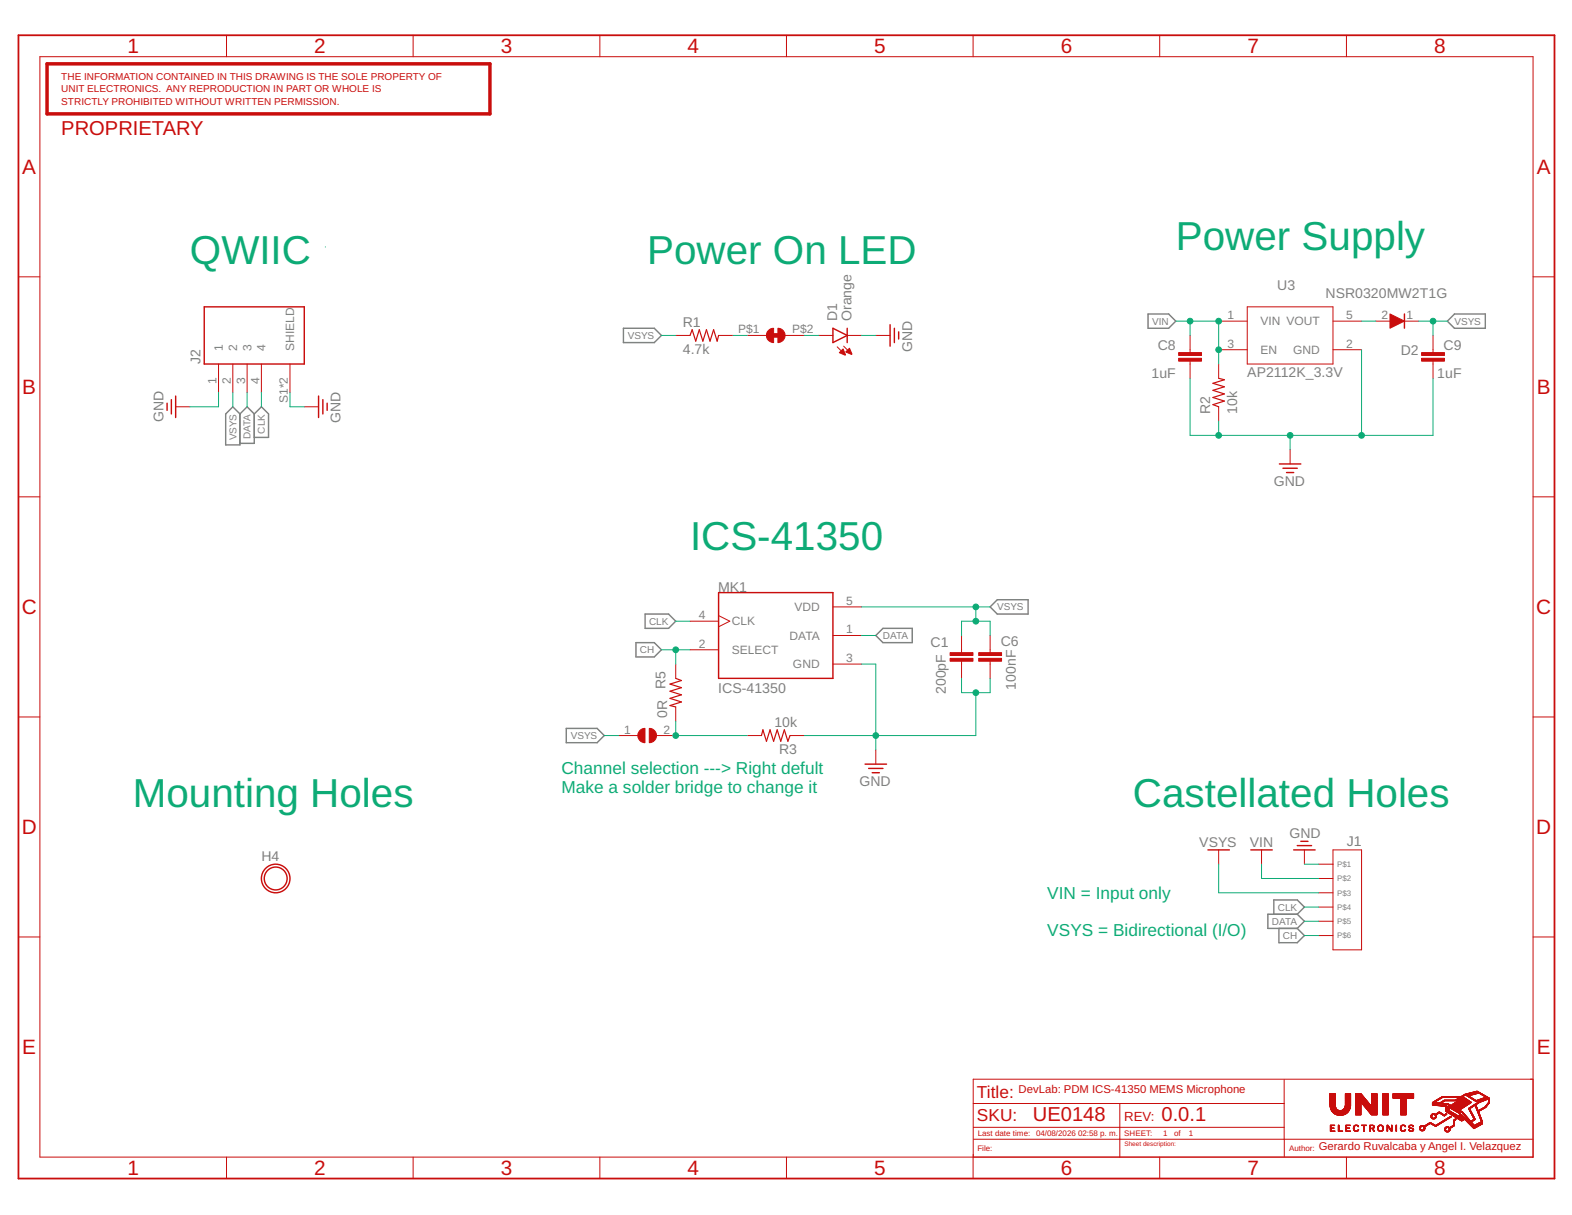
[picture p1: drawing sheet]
<svg xmlns="http://www.w3.org/2000/svg" width="279mm" height="216mm" viewBox="0 0 279 216" stroke-linecap="round" stroke-linejoin="round" font-family="sans-serif">
<g fill="none" stroke="#808080" stroke-width=".25">
<path d="M110.8 58.3h5.5l1.3 1.3-1.3 1.3h-5.5zM204 55.8h3.7l1.3 1.3-1.3 1.2h-3.7zM257.2 57.1l1.3-1.3h5.5v2.5h-5.5zM40.1 73.6l1.3-1.3 1.3 1.3v5.5h-2.6zM42.7 73.6l1.2-1.3 1.3 1.3M45.2 73.6v5.2h-2.5M45.2 73.6l1.3-1.3 1.2 1.3v4.1h-2.5M113 114.2h3.3l1.3 1.3-1.3 1.2h-3.3zM114.7 109.1h4.1l1.3 1.3-1.3 1.3h-4.1zM155.7 112.9l1.2-1.2h5.2v2.5h-5.2zM176 107.8l1.2-1.2h5.5v2.5h-5.5zM100.6 129.4h5.5l1.3 1.3-1.3 1.3h-5.5z"/>
<path d="M226.4 162.5v-2.6h4.2l1.2 1.3-1.2 1.3M227.3 165v2.5h3.3l1.2-1.3-1.2-1.2M230.6 162.5h-5.3v2.5h5.3M230.6 162.5l1.2 1.2-1.2 1.3"/>
</g>
<path d="M3.3 6.3h273v203.1h-273z" fill="none" stroke="#c90d0c" stroke-width=".32"/>
<g fill="none" stroke="#c90d0c" stroke-width=".18">
<path d="M7.1 10.1h265.4v195.5h-265.4zM40.3 6.3v3.8M73.4 6.3v3.8M106.6 6.3v3.8M139.8 6.3v3.8M173 6.3v3.8M206.1 6.3v3.8M239.3 6.3v3.8M3.3 49.2h3.8M120.1 59.6h2.5M127.7 59.6h2.6M132.8 59.6h3.4"/>
<path d="M139.5 59.6h3.5M145.5 59.6h2.5M150.6 59.6h2.5M155.7 59.6h2.5M211.5 59.6v3.1M216.6 57.1h5.1M221.7 54.5h15.2v10.2h-15.2zM236.9 57.1h5.1M244.5 57.1h2.6M249.6 57.1h2.6M254.7 59.6v3.1M272.5 49.2h3.8"/>
<path d="M31.2 72.3h2.6M38.8 64.7v5M41.4 64.7v5M43.9 64.7v5M46.5 64.7v5M51.5 64.7v5M54.1 72.3h2.5M148.8 61.6l1.4 1.4M149.9 61.5l1.4 1.4M211.5 64.2v3M216.6 64.7v2.5M216.6 72.3v2.5"/>
<path d="M216.6 62.1h5.1M229.3 79.9v2.5M236.9 62.1h5.1M254.7 64.2v3M3.3 88.3h3.8M272.5 88.3h3.8M120.1 118v2.5M122.6 110.4h5.1M122.6 115.5h5.1M127.7 109.4l2 1-2 1M148 107.8h5.1M148 112.9h5.1"/>
<path d="M148 118h5.1M170.9 112.9v3.1M170.9 117.5v3M176 112.9v3.1M176 117.5v3M3.3 127.4h3.8M109.9 130.7h3.5M116.7 130.7h3.4M120.1 125.6v2.6M132.8 130.7h2.5M140.4 130.7h2.6M155.7 133.2v2.6"/>
<path d="M272.5 127.4h3.8M216.6 151v2.6M224.2 151v2.6M231.8 151v2.6M234.4 153.6h2.5M234.4 156.1h2.5M234.4 158.6h2.5M236.9 151h5.1v17.8h-5.1zM3.3 166.5h3.8M234.4 161.2h2.5M234.4 163.7h2.5M234.4 166.2h2.5"/>
<path d="M272.5 166.5h3.8M173 196.1h55.2M199 196.1v9.5M228.2 191.9l.1 13.6M236.4 196.1h.9M236.4 196.3h.9M236.4 196.2h.9M236.4 196h.9M236.4 195.9h.9M236.4 195.8h.9M236.4 195.7h.9M236.4 195.6h.9"/>
<path d="M236.4 195.5h.9M236.4 195.4h.9M236.4 195.3h.9M236.4 195.2h.9M236.4 195.1h.9M236.4 195h.9M236.4 194.9h.9M236.4 194.8h.9M236.4 194.7h.9M236.4 194.6h.9M236.4 194.5h.9M236.4 194.4h.9"/>
<path d="M236.4 194.3h.9M236.4 196.4h.9M236.4 196.7h1M236.4 196.6h1M236.4 196.6h.9M236.4 196.5h.9M236.5 200h.7M236.5 199.9h.7M236.5 196.9h.9M236.5 196.8h.9M236.5 196.9h1M236.5 197h1"/>
<path d="M236.5 197.1h1.1M236.5 197h1.1M236.6 197.1l1.1 .1M236.6 197.2h1.1M236.6 197.2l1.2 .1M236.6 197.3h1.3M236.6 197.3h3.2M236.7 197.4h3M236.7 197.5h3M236.8 197.5h2.8M236.9 197.6h2.7M236.9 197.7h2.6"/>
<path d="M237 197.8h2.4M237.1 197.8h2.2M237.1 197.9h2.2M237.2 198h2M237.3 198h1.8M237.4 198h1.6M237.5 198.1h1.4M237.6 198.1h1.2M237.8 198.2h.8M237.9 200h.1M237.9 199.9h.1M238 198.2h.3"/>
<path d="M238 197.3h.1M238.4 197.3h.1M238.7 197.2h1.1M238.8 197.1h1.1M238.9 197h1M239 196.9h.9M239 196.9h1M239 196.8h1M239 196.7h1M239.1 196.6h.9M239.1 196.5h1M239.1 196.1h1"/>
<path d="M239.1 196.4h1M239.1 196.3h1M239.1 196.2h1M239.1 196h1M239.1 195.9h1M239.1 195.8h1M239.1 195.7h1M239.1 195.6h1M239.1 195.5h1M239.1 195.4h1M239.1 195.3h1M239.1 195.2h1"/>
<path d="M239.1 195.1h1M239.1 195h1M239.1 194.9h1M239.1 194.8h1M239.1 194.7h1M239.1 194.6h1M239.1 194.5h1M239.1 194.4h1M239.1 194.3h1M239.2 200h.8M239.2 199.9h.8M239.6 197.6h-2.8"/>
<path d="M239.8 197.4h-3.1M239.8 197.3h-1.3M239.8 197.2l-1.2 .1M239.9 197.1l-1.2 .1M239.9 197.1h-1.1M239.9 197h-1M240 196.7l-1 .1M240 196.7h-.9M240.1 196.6h-1M240.8 200h.5M240.9 196.1h1M240.9 198.1h1"/>
<path d="M240.9 198h1M240.9 197.9h1M240.9 197.8h1M240.9 197.7h1M240.9 197.6h1M240.9 197.5h1M240.9 197.4h1M240.9 197.3h1M240.9 197.2h1M240.9 197.1h1M240.9 197h1M240.9 196.9h1"/>
<path d="M240.9 196.8h1M240.9 196.7h1M240.9 196.6h1M240.9 196.5h1M240.9 196.4h1M240.9 196.3h1M240.9 196.2h1M240.9 196h1M240.9 195.9h1M240.9 195.9h2.3M240.9 195.8h2.2M240.9 195.7h2.2"/>
<path d="M240.9 195.7h2.1M240.9 195.6h2.1M240.9 195.6h2M240.9 195.5l2 .1M240.9 195.5h2M240.9 195.5h1.9M240.9 195.4h1.9M240.9 195.3h1.8M240.9 195.2l1.8 .1M240.9 195.2h1.7M240.9 195.1l1.7 .1M240.9 195.1h1.6"/>
<path d="M240.9 195h1.5M240.9 194.9h1.5M240.9 194.8h1.4M240.9 194.7l1.4 .1M240.9 194.7h1.3M240.9 194.6l1.3 .1M240.9 194.6h1.2M240.9 194.5h1.2M240.9 194.5h1.1M240.9 194.4l1.1 .1M240.9 194.4h1.1M240.9 194.4h1"/>
<path d="M240.9 194.3h1M241 199.9h.1M242 195.9h1.2M242 195.9l1.2 .1M242 200h.9M242 199.9h.9M242 196h1.2M242 196h1.3M242.1 196.1h1.2M242.1 196.1l1.3 .1M242.2 196.2h1.2M242.2 196.2h1.3"/>
<path d="M242.2 196.3h1.3M242.3 196.3h1.2M242.3 196.3l1.3 .1M242.3 196.4h1.3M242.4 196.4h1.2M242.4 196.5h1.3M242.5 196.6h2.2M242.6 196.7h2.1M242.7 196.8h2M242.7 196.9h2M242.8 196.9h1.9M242.8 197h1.9"/>
<path d="M242.9 197.1h1.8M243 197.1h1.7M243 197.2h1.7M243.1 197.3h1.6M243.1 195.8h-2.2M243.1 197.4h1.6M243.2 197.4h1.5M243.2 197.5h1.5M243.3 197.5h1.4M243.3 197.6h1.4M243.4 197.6h1.3M243.4 197.7h1.3"/>
<path d="M243.5 200h.7M243.5 199.9l.6 .1M243.5 197.8h1.2M243.6 197.9h1.1M243.6 198h1.1M243.7 198h1M243.7 198.1h1M243.8 198.1h.9M243.8 196.1h.9M243.8 196.5h.9M243.8 196.4h.9M243.8 196.3h.9"/>
<path d="M243.8 196.2h.9M243.8 196h.9M243.8 195.9h.9M243.8 195.8h.9M243.8 195.7h.9M243.8 195.6h.9M243.8 195.5h.9M243.8 195.4h.9M243.8 195.3h.9M243.8 195.2h.9M243.8 195.1h.9M243.8 195h.9"/>
<path d="M243.8 194.9h.9M243.8 194.8h.9M243.8 194.7h.9M243.8 194.6h.9M243.8 194.5h.9M243.8 194.4h.9M243.8 194.3h.9M244 199.9h.1M245.1 200h.5M245.3 199.9h.1M245.3 199.9h.2M245.5 199.9h.1"/>
<path d="M245.8 196.1h.9M245.8 198.1h.9M245.8 198h.9M245.8 197.9h.9M245.8 197.8h.9M245.8 197.7h.9M245.8 197.6h.9M245.8 197.5h.9M245.8 197.4h.9M245.8 197.3h.9M245.8 197.2h.9M245.8 197.1h.9"/>
<path d="M245.8 197h.9M245.8 196.9h.9M245.8 196.8h.9M245.8 196.7h.9M245.8 196.6h.9M245.8 196.5h.9M245.8 196.4h.9M245.8 196.3h.9M245.8 196.2h.9M245.8 196h.9M245.8 195.9h.9M245.8 195.8h.9"/>
<path d="M245.8 195.7h.9M245.8 195.6h.9M245.8 195.5h.9M245.8 195.4h.9M245.8 195.3h.9M245.8 195.2h.9M245.8 195.1h.9M245.8 195h.9M245.8 194.9h.9M245.8 194.8h.9M245.8 194.7h.9M245.8 194.6h.9"/>
<path d="M245.8 194.5h.9M245.8 194.4h.9M245.8 194.3h.9M246.5 200h.2M246.5 199.9h.2M247.3 200h.1M247.3 199.9h.1M247.6 195.1h3.6M247.6 195h3.6M247.6 194.9h3.6M247.6 194.8h3.6M247.6 194.7h3.6"/>
<path d="M247.6 194.6h3.6M247.6 194.5h3.6M247.6 194.4h3.6M247.6 194.3h3.6M248.1 200h.1M248.1 199.9h.1M249 196.1h.9M249 198.1h.9M249 198h.9M249 197.9h.9M249 197.8h.9M249 197.7h.9"/>
<path d="M249 197.6h.9M249 197.5h.9M249 197.4h.9M249 197.3h.9M249 197.2h.9M249 197.1h.9M249 197h.9M249 196.9h.9M249 196.8h.9M249 196.7h.9M249 196.6h.9M249 196.5h.9"/>
<path d="M249 196.4h.9M249 196.3h.9M249 196.2h.9M249 196h.9M249 195.9h.9M249 195.8h.9M249 195.7h.9M249 195.6h.9M249 195.5h.9M249 195.4h.9M249 195.3h.9M249 195.2h.9"/>
<path d="M249.2 200h.4M249.3 199.9h.1M249.3 199.9h.2M249.5 199.9h.1M250.6 200h.5M250.7 199.9h.2M253.6 200h-.3M253.7 199.9l-.3 .1M253.8 199.9h-.4M253.8 199.9h-.3M253.9 199.8h-.3M253.9 199.6h.7"/>
<path d="M254 199.6h.5M254 199.8h-.4M254 199.6h.4M254 199.7h-.3M254.1 199.5h.2M254.1 199.7h-.3M254.3 199.7h.4M254.3 198.5h.2M254.3 198.4h.2M254.3 198.3h.2M254.3 198.2h.2M254.4 198.2h.1"/>
<path d="M254.4 198.6h.2M254.4 198.5h.1M254.4 199.7h.3M254.4 198.1h.3M254.4 198.6l.3 .1M254.4 198.7h.8M254.5 199.8h.3M254.5 198.3h-.2M254.5 198.7h.6M254.6 198.2h-.2M254.6 198h.5M254.6 199.8h.3"/>
<path d="M254.6 198.8h.5M254.6 196.1h.1M254.6 198.1h-.2M254.6 196.3l1.4 .1M254.6 196.3h.9M254.6 196.3h.5M254.6 196.2h.2M254.6 196.2h.1M254.6 196h1.9M254.6 196h1.6M254.6 195.9l.9 .1M254.6 195.9h.5"/>
<path d="M254.6 197.9h.4M254.6 199.9h.4M254.7 199.9h.3M254.7 196.4h1.6M254.7 195.8h.3M254.7 198.8h.2M254.8 199.9l.3 .1M254.8 200h.7M255 198.1h.3M255 195.9h-.3M255 198.6h.2M255 195.6h.4"/>
<path d="M255.1 198.2h.1M255.1 196.4h1.6M255.1 196.1h1.9M255.1 198.5h.1M255.1 195.8h-.3M255.1 198.4h.2M255.1 198.3h.2M255.1 198.2l.2 .1M255.2 195.7h-.3M255.2 198.6l-.3 .1M255.2 196.4h.1M255.2 198.6h-.2"/>
<path d="M255.3 195.7h-.4M255.4 198l-1 .1M255.4 196.3h.1M255.4 199.8h.3M255.4 195.6h-.3M255.5 198h-1M255.5 196.5h1.6M255.5 196.1h.1M255.5 198h-.3M255.5 197.8h.6M255.5 195.5l-.3 .1M255.5 199.9l-.3 .1"/>
<path d="M255.5 196.1l1.9 .1M255.6 197.7h.5M255.6 195.5h-.4M255.6 199.9h-.3M255.6 197.9h-.3M255.6 197.7h.4M255.7 197.8l-.3 .1M255.7 195.5h-.4M255.7 199.9h-.3M255.7 197.7h.2M255.7 197.8h-.3M255.7 195.4h-.3"/>
<path d="M255.8 197.6h.1M255.8 195.4h-.3M255.8 199.8h-.3M255.9 195.3h-.4M255.9 197.8h.3M255.9 199.7h-.3M255.9 196.5h1.2M255.9 195.3h-.3M256 197.8l.3 .1M256 199.7h-.4M256 197.9h.4M256.1 195.2l-.4 .1"/>
<path d="M256.1 199.6h-.4M256.1 195.2h-.3M256.1 198h.3M256.1 195.8h.4M256.1 199.6h-.3M256.2 196.5v.1M256.2 198h.3M256.2 196.2h1.3M256.2 195.1l-.4 .1M256.2 199.5l-.3 .1M256.3 198l.3 .1M256.3 195.9l-.4 .1"/>
<path d="M256.3 195.1h-.4M256.3 199.5h-.4M256.3 198.1h.3M256.3 196.6h.8M256.3 195.9h-.3M256.3 195.1h-.3M256.3 199.5h-.3M256.4 198.1h.6M256.4 195.9h-.3M256.4 199.4h-.3M256.5 198.2h.4M256.5 199.4h-.3"/>
<path d="M256.5 196.4h.1M256.6 195.8h-.4M256.6 199.3h-.4M256.6 198.2h.2M256.6 196.2h1M256.6 195.7h-.3M256.6 199.3h-.3M256.7 198.3h.1M256.7 195.7h-.3M256.7 199.2l-.3 .1M256.8 196.2h.1M256.8 198.1h.2"/>
<path d="M256.8 195.6h-.3M256.8 199.2h-.3M256.9 199.1l-.4 .1M256.9 196.6h.2M256.9 198h.3M256.9 199.1h-.3M257 197.9h.1M257 199.1h-.3M257 197.5h.3M257 197.4l.3 .1M257 197.4h.2M257 197.4h.1"/>
<path d="M257 197.3h.1M257 197.2h.1M257 197.1h.1M257 197h.1M257 196.9h.1M257 196.8h.1M257 196.7h.1M257.1 197.9h.1M257.1 197.5l.3 .1M257.1 199h-.4M257.1 198l-.3 .1M257.1 197.6h.4"/>
<path d="M257.1 199h-.3M257.2 198h-.3M257.2 197.6h.3M257.2 196.3h.4M257.2 198.9h-.3M257.3 197.7h.3M257.3 198.9h-.4M257.3 197.7h.4M257.3 196.3h.4M257.3 198.8l-.3 .1M257.4 197.4h.3M257.4 197.4h.2"/>
<path d="M257.4 197.3h.1M257.4 197.2h.1M257.4 197.1h.1M257.4 197h.1M257.4 196.9h.1M257.4 196.8h.1M257.4 196.8h.5M257.4 196.7l.4 .1M257.4 196.7h.3M257.4 196.6h.2M257.4 196.5l.1 .1M257.4 197.8h.3"/>
<path d="M257.4 197.4l.4 .1M257.4 196.3l.4 .1M257.5 198.8h-.4M257.5 197.8h.3M257.5 196.4h.4M257.5 198.7l-.3 .1M257.5 197.5h.4M257.6 197.8l.3 .1M257.6 196.4h.3M257.6 197.5l.4 .1M257.6 198.7h-.3M257.6 198.5h.3"/>
<path d="M257.6 197.9h.4M257.6 196.8h.4M257.7 196.5h.3M257.7 198.6l-.4 .1M257.7 198.5h.2M257.7 196.9h.3M257.7 197.6h.3M257.7 198h.3M257.7 198.6h-.3M257.7 196.9h.4M257.7 196.5h.4M257.8 197.6l.3 .1"/>
<path d="M257.8 198.4h.1M257.8 198h.3M257.8 196.6h.4M257.8 198.6h-.3M257.8 197.7h.4M257.8 197h.4M257.9 198.5h-.4M257.9 198l.3 .1M257.9 197.7h.3M257.9 197h.4M257.9 196.6h.4M257.9 198.1h.4"/>
<path d="M258 197.8h.3M258 196.7h.4M258 198.1h.3M258 197.1h.3M258 197.8h.4M258 196.3l.4 .1M258 195h-1.9M258.1 198.2h.3M258.1 197.1h.3M258.1 196.7h.3M258.1 196.3h.3M258.1 197.8l.4 .1"/>
<path d="M258.1 198.2h.4M258.1 196.7l.4 .1M258.1 196.4h.4M258.2 197.1l.3 .1M258.2 196.2h.6M258.2 197.9h.4M258.2 196.4h.4M258.2 198.2l.4 .1M258.2 197.2h.4M258.2 196.8h.4M258.2 196.2h.5M258.3 200h.2"/>
<path d="M258.3 198h.3M258.3 197.2l.4 .1M258.3 196.5h.4M258.3 196.2h.4M258.3 198.3h.3M258.3 196.8h.4M258.3 199.9h.2M258.3 199.8h.2M258.3 199.7h.2M258.3 199.6h.2M258.3 199.5h.2M258.3 199.4h.2"/>
<path d="M258.3 199.3h.2M258.3 199.2h.2M258.3 199.1h.2M258.4 198h.3M258.4 196.3h-.4M258.4 198.3l.3 .1M258.4 196.9h.3M258.4 196.5h.3M258.4 197.3h.3M258.4 196.9h.4M258.5 198l.3 .1M258.5 197.3h.3"/>
<path d="M258.5 196.6h.3M258.5 198.4h.3M258.5 198.9h.3M258.5 198.1h.3M258.5 197.4h.4M258.5 196.3h.4M258.5 198.4l.4 .1M258.6 197h.3M258.6 196h.5M258.6 198.9h.2M258.6 196.6h.3M258.6 199.1h-.3"/>
<path d="M258.6 198.1h.3M258.6 197.4h.3M258.6 197h.4M258.6 196.3h.4M258.6 198.5h.3M258.6 198.9h.1M258.7 196.7h.3M258.7 195.9h.3M258.7 198.2h.3M258.7 197.4l.4 .1M258.7 196.3l.3 .1M258.7 199h-.3"/>
<path d="M258.7 198.8h.1M258.7 198.5h.3M258.7 196.1h-.3M258.7 197.1h.4M258.7 198.2h.4M258.7 196.7h.4M258.7 199h-.2M258.7 198.6h.4M258.8 196.4h.3M258.8 197.5h.3M258.8 197.1h.3M258.8 196h-.3"/>
<path d="M258.8 196.7l.4 .1M258.8 195.6h-2.3M258.8 198.6h.3M258.8 198.2l.3 .1M258.8 196.4h.4M258.8 197.5l.4 .1M258.9 197.1l.3 .1M258.9 196.8h.3M258.9 196h.3M258.9 195.8h.6M258.9 195.5l-2.3 .1M258.9 198.6h.3"/>
<path d="M258.9 196.5h.3M258.9 198.3h.3M258.9 197.6h.4M258.9 195.7h.5M258.9 195.5h-2.2M258.9 198.7h.4M259 196.1h.3M259 197.2h.3M259 198.3l.3 .1M259 196.8h.3M259 197.6l.3 .1M259 196.5h.3"/>
<path d="M259 195.7h.3M259 197.2l.4 .1M259 196.1l.4 .1M259 195.5h-2.3M259 198.7l.3 .1M259.1 197.7h.3M259.1 196.9h.3M259.1 196.6h.3M259.1 195.9h-.4M259.1 198.4h.4M259.1 195.4h-.3M259.1 198.8h.3"/>
<path d="M259.1 195.8h-.3M259.1 197.3h.3M259.1 196.9h.4M259.1 196.2h.3M259.1 197.7h.4M259.1 195.6h.6M259.2 196.6h.3M259.2 197.3h.3M259.2 196.2h.3M259.2 198.8h.3M259.2 197h.7M259.2 198.5h.3"/>
<path d="M259.2 197.8h.3M259.2 195.8h.3M259.2 195.3h-.3M259.2 197.4h.4M259.2 196.7h.4M259.2 195.5l.5 .1M259.2 198.9h.4M259.3 197h.5M259.3 196.3h.3M259.3 198.5h.2M259.3 197.8h.2M259.3 195.9h.3"/>
<path d="M259.3 195.3h-.3M259.3 197.4h.4M259.3 196.7h.4M259.3 196.3h.4M259.3 198.9h.4M259.3 198.6h.2M259.4 195.9h.3M259.4 197.8h.1M259.4 198.2h.1M259.4 198.1h.1M259.4 198h.1M259.4 197.9h.1"/>
<path d="M259.4 197.4l.4 .1M259.4 197.1h.3M259.4 196.7h.3M259.4 196.3l.3 .1M259.4 195.6h-.3M259.4 195.2l-.4 .1M259.4 199h.8M259.4 198.3h.1M259.4 195.9l.4 .1M259.4 198.6h.1M259.5 197.1h.2M259.5 196.8h.6"/>
<path d="M259.5 195.6h.3M259.5 195.2h-.4M259.5 199h.7M259.5 196.4h.3M259.5 196h.3M259.5 195.4h.6M259.5 198.6h.1M259.5 197.5h.3M259.5 195.7h.4M259.5 198.6v.1M259.5 196.4h.4M259.5 195.1l-.3 .1"/>
<path d="M259.5 199.1h.6M259.6 197.1h.1M259.6 196h.3M259.6 195.3h.4M259.6 197.5l.3 .1M259.6 196.5h.3M259.6 195.5h-.3M259.6 195.1h-.3M259.6 199.1h.4M259.6 196.1h.3M259.6 196.9h.4M259.6 195.7h.4"/>
<path d="M259.6 195.3h.3M259.7 197.6h.3M259.7 195.1h-.4M259.7 199.1h.2M259.7 196.5h.3M259.7 196.1l.4 .1M259.7 195.8h.3M259.7 195.5h-.3M259.7 198.2h.2M259.7 198.1h.1M259.7 198.9h.2M259.7 198.8h.2"/>
<path d="M259.7 198.7h.2M259.7 198.6h.2M259.7 198.5h.2M259.7 198.4l.4 .1M259.7 198.4h.4M259.7 198.3l.4 .1M259.7 198.3h.3M259.7 198.2l.2 .1M259.7 198v.1M259.8 197.6l.2 .1M259.8 196.6h.7M259.8 195.4h-.4"/>
<path d="M259.8 195h-.4M259.8 199.2h.1M259.8 195.8h.3M259.8 196.2h.3M259.8 197.7h.2M259.8 195h-3.7M259.8 195.9h.4M259.8 195.4h.3M259.8 195.2h.6M259.9 197.7h.2M259.9 196.6h.5M259.9 196.2h.3"/>
<path d="M259.9 195.5h.3M259.9 194.9h-3.7M259.9 197.8h.2M259.9 195.9h.4M259.9 196.7h.4M259.9 195.1h.4M259.9 197.8h.3M259.9 196.9h-.3M259.9 196.3h.4M259.9 198.9h.7M259.9 198.5h.3M260 197.8l.2 .1"/>
<path d="M260 195.5h.3M260 194.9h-3.7M260 195.1h.3M260 198.5h.2M260 197.9h.2M260 196.3h.3M260 195.9l.3 .1M260 198.6h.3M260 195.5l.3 .1M260 195.2l-.3 .1M260 194.8l-2.2 .1M260 198.9h.5"/>
<path d="M260.1 195h.1M260.1 198h.2M260.1 196.3l.3 .1M260.1 196h.3M260.1 194.6h.3M260.1 198.6h.2M260.1 195.6h.3M260.1 195.2h-.3M260.1 194.8h-.3M260.1 198.6l.2 .1M260.1 198.9h.4M260.1 198l.2 .1"/>
<path d="M260.1 196.4h.7M260.1 196h.4M260.1 198.7h.3M260.2 198.1h.2M260.2 195.6h.3M260.2 195.2h.3M260.2 196.7l-.3 .1M260.2 196.4h.5M260.2 194.7l-.4 .1M260.2 198.8h.3M260.2 198.7l.2 .1M260.2 196.1h.3"/>
<path d="M260.2 195.2l.4 .1M260.2 195.7h.4M260.3 198.2h.2M260.3 196.7h-.3M260.3 196.5h.3M260.3 196.1l.3 .1M260.3 194.7h-.4M260.3 195.3h.3M260.3 198.2l.2 .1M260.3 195.7h.4M260.3 194.6l-.3 .1M260.3 198.3h.3"/>
<path d="M260.4 196.2h.3M260.4 195.3h.3M260.4 199h.2M260.4 198.3l.2 .1M260.4 195.8h.3M260.4 199h.3M260.5 196.2h.5M260.5 198.4h.2M260.5 195.8h.3M260.5 195.4h.3M260.5 199.1h.2M260.5 198.4l.2 .1"/>
<path d="M260.5 194.6h-.4M260.5 199.1h.3M260.5 198.5h.2M260.5 195.9h.4M260.6 196.5h-.3M260.6 199.1l.2 .1M260.6 198.5h.2M260.6 195.5h.3M260.6 198.6h.2M260.6 195.9h.4M260.6 199.2h.2M260.6 194.7h.6"/>
<path d="M260.6 199.2l.3 .1M260.6 198.6h.3M260.7 195.5h.3M260.7 194.5h-.5M260.7 198.6l.2 .1M260.7 195.9l.3 .1M260.7 199.3h.2M260.7 198.7h.2M260.7 195.5l.3 .1M260.7 194.7l.4 .1M260.8 199.3h.2M260.8 198.7l.2 .1"/>
<path d="M260.8 196h.6M260.8 195.6h.3M260.8 198.8h.2M260.8 194.5h-.5M260.8 199.4h.2M260.8 196.3l-.3 .1M260.8 196h.5M260.8 194.8h.4M260.8 198.8l.2 .1M260.9 195.6h.3M260.9 199.5h.2M260.9 198.9h.2"/>
<path d="M260.9 196.1h.3M260.9 196.3h-.3M260.9 194.8l.3 .1M260.9 195.7h.4M260.9 199.5h.3M260.9 199h.3M261 196.3h-.5M261 194.9h.3M261 199.5h.2M261 199.6h.2M261 199h.2M261 197h.3"/>
<path d="M261 194.4l-.7 .1M261 195.7h.3M261 199.1h.2M261 197.1h.2M261 199.6h.3M261 199.1h.3M261.1 197.1h.2M261.1 195.8h.3M261.1 197.1l.2 .1M261.1 196.2h-.3M261.1 199.7h.2M261.1 199.1l.2 .1"/>
<path d="M261.1 197.2h.2M261.1 195h.3M261.1 199.2h.2M261.2 197.2l.1 .1M261.2 196h.2M261.2 195.8h.3M261.2 194.4h-.7M261.2 199.7h.2M261.2 199.2h.5M261.2 197.3h.2M261.2 197.3h.1M261.2 196.1l-.4 .1"/>
<path d="M261.2 195h.3M261.2 199.8h.2M261.2 197.4h.2M261.2 195.9h.3M261.2 199.3h.5M261.2 197h-.2M261.2 195.1h.4M261.2 199.8h.3M261.2 199.3h.4M261.3 197.4l.2 .1M261.3 197.5h.2M261.3 199.9h.2"/>
<path d="M261.3 199.4h.2M261.3 199.9h.3M261.3 197.5l.2 .1M261.3 195.1h.3M261.3 194.6l-.7 .1M261.3 194.4h-.7M261.3 197.6h.2M261.3 199.5h.3M261.4 199.9l.2 .1M261.4 197.7h.2M261.4 197.6h.1M261.4 196.9h-.4"/>
<path d="M261.4 195.1l.3 .1M261.4 200h.2M261.4 199.5h.2M261.4 197.8h.2M261.4 196.9h-.3M261.4 199.5l.3 .1M261.5 197.8h.1M261.5 195.2h.3M261.5 197.8l.2 .1M261.5 194.6h-.7M261.5 199.6h.2M261.5 197.9h.2"/>
<path d="M261.5 196.8h-.3M261.5 195.9h-.3M261.5 195.2l.4 .1M261.5 198h.2M261.5 199.7h.3M261.6 198h.1M261.6 196.8h-.4M261.6 194.3h-.8M261.6 198.1h.2M261.6 199.7h.2M261.6 196.7l-.3 .1M261.6 195.3h.3"/>
<path d="M261.6 199.8h.3M261.6 198.2h.2M261.7 198.2h.1M261.7 194.6h-.8M261.7 196.7h-.3M261.7 196.5h.3M261.7 195.3h.3M261.7 199.8h.2M261.7 198.2l.2 .1M261.7 199.9h.2M261.7 198.3h.2M261.7 198.3l.2 .1"/>
<path d="M261.7 199.9h.3M261.7 195.4h.4M261.7 194.2l-.7 .1M261.8 196.7h-.4M261.8 198.4h.1M261.8 199.9l.2 .1M261.8 194.5h-.6M261.8 198.4l.2 .1M261.8 200h.6M261.8 195.4h.3M261.8 199.2h-.3M261.8 198.5h.2"/>
<path d="M261.8 196.6h-.3M261.9 198.6h.1M261.9 196.4h.4M261.9 195.5h.3M261.9 199.1l-.3 .1M261.9 198.6h.2M261.9 194.1h.9M261.9 198.9h.3M261.9 194.2h-.7M261.9 198.7h.2M261.9 196.6h-.3M261.9 194.5h-.6"/>
<path d="M261.9 199.1h-.3M261.9 198.7l.2 .1M262 195.5h.3M262 198.9h.2M262 198.8h.2M262 199.1h-.3M262 194h.8M262 195.5l.3 .1M262 194.2h-.6M262.1 200h.3M262.1 196.5h-.4M262.1 195.6h.7"/>
<path d="M262.1 199h-.4M262.1 196.4h-.3M262.1 194.4l-.7 .1M262.1 199h-.2M262.1 194.3h1.1M262.2 195.6h.5M262.2 196.5h.2M262.2 196.4h.2M262.2 194h.5M262.2 196.6h.2M262.2 195.7h.4M262.3 196.6h.1"/>
<path d="M262.3 194.1h-.8M262.3 196.7h.1M262.3 194.4h-.7M262.3 196.8h.2M262.3 196.7l.2 .1M262.3 196.3h-.3M262.3 195.7h.1M262.3 194.2h.8M262.4 196.9h.1M262.4 193.9h.2M262.4 197h.2M262.4 196.9h.2"/>
<path d="M262.4 196.3h-.3M262.4 194.1h-.7M262.4 194.4h-.6M262.4 197.1h.2M262.5 197.1l.1 .1M262.5 196.2h-.4M262.5 197.2h.1M262.5 194.2h.6M262.5 197.3h.2M262.5 197.2l.2 .1M262.5 196.2h-.3M262.5 193.9h.1"/>
<path d="M262.5 199.9h-.4M262.6 197.4h.5M262.6 194.1h.3M262.6 197.4h.3M262.6 196h.3M262.6 197.5h.2M262.6 196.1l-.3 .1M262.6 199.9h-.3M262.6 197.6h.2M262.6 194.1h.4M262.7 197.6h.1M262.7 194.3h-.8"/>
<path d="M262.7 196.1h-.3M262.7 197.7h.2M262.7 199.8h-.4M262.7 197.8h.2M262.7 197.8l.2 .1M262.8 197.9h.1M262.8 196h-.4M262.8 199.8h-.4M262.8 198h.2M262.8 198.1h.2M262.8 196h-.3M262.8 199.7h-.3"/>
<path d="M262.9 198.2h.1M262.9 198.2h.2M262.9 198.2l.2 .1M262.9 195.5l-.5 .1M262.9 194.3h.4M262.9 198.3l.2 .1M262.9 198.3h.2M263 199.7h-.4M263 198.4h.1M263 197.4h-.4M263 200h-.4M263 195.9h-.4"/>
<path d="M263 199.5h.5M263 198.5h.2M263 195.5h-.5M263 198.6h.2M263 199.6h-.3M263.1 199.9l-.4 .1M263.1 194.4h.3M263.1 198.6l.1 .1M263.1 195.9h-.4M263.1 199.4h.4M263.1 198.7h.1M263.1 198.8h.2"/>
<path d="M263.1 194.4h.4M263.1 199.9h-.3M263.1 197.3h-.3M263.1 199.6h-.3M263.1 198.9h.2M263.2 195.5h-.6M263.2 199.7h.3M263.2 199.4h.3M263.2 198.9h.1M263.2 195.8h-.4M263.2 194.4l.3 .1M263.2 199h.2"/>
<path d="M263.2 199h.1M263.2 197.3h-.3M263.2 199.9h-.3M263.2 199.5l-.4 .1M263.2 199.1h.2M263.2 199.3h.3M263.2 199.1l.2 .1M263.3 195.4h-.5M263.3 194.5h.3M263.3 199.8h-.4M263.3 199.6h.2M263.3 199.5h-.4"/>
<path d="M263.3 199.2l.2 .1M263.3 199.2h.1M263.3 197.2l-.4 .1M263.3 195.8h-.5M263.3 199.3h.2M263.3 194.5h.4M263.3 199.5h.2M263.4 197.2h-.4M263.4 195.4h-.5M263.4 199.8h-.4M263.4 195.7h-.4M263.4 194.6h.4"/>
<path d="M263.4 197.1l-.3 .1M263.4 199.7h-.3M263.5 194.6h.3M263.5 197.1h-.3M263.5 195.3h-.5M263.6 195.7h-.5M263.6 194.6l.3 .1M263.6 197.1h-.4M263.6 195.3h-.5M263.6 194.7h.4M263.7 195.6h-.5M263.7 197h-.4"/>
<path d="M263.7 194.7l.4 .1M263.8 197h-.4M263.8 195.1h.8M263.8 195.6h-.5M263.8 195.2l-.6 .1M263.8 194.8h.4M263.9 196.9h-.4M263.9 195.5l-.5 .1M263.9 195h.6M263.9 194.8l.3 .1M263.9 196.9h-.3M263.9 195.2h-.5"/>
<path d="M264 194.9h.3M264 196.8h-.3M264 195.5h-.5M264 195h.5M264.1 194.9h.3M264.1 196.8h-.4M264.1 195.1l-.6 .1M264.1 196.7l-.3 .1M264.1 195.5h-.5M264.1 196.7h-.2M264.2 196.7h-.3M264.2 196.4h.2"/>
<path d="M264.2 195.3h.5M264.2 195.1h-.5M264.2 196.6h-.2M264.2 195.4h-.4M264.3 196.5h-.2M264.3 195.4h-.5M264.4 196.4h-.3M264.4 195.2h.3M264.4 195.1h.3M264.4 196.1h.2M264.4 196.3l-.2 .1M264.5 196.3h-.3"/>
<path d="M264.5 195.3h-.6M264.5 196.3h-.2M264.5 196.2h-.2M264.5 196h.2M264.5 196.2h-.1M264.5 195.9h.2M264.6 195.9h.1M264.6 195.8h.1M264.6 195.7h.1M264.6 195.6h.1M264.6 195.5h.1M264.6 195.4h.1"/>
<path d="M264.6 195.3h.1M264.6 196.1l-.2 .1M264.7 196h-.2M264.7 195.3h-.6M272.5 191.8h-99.5v13.8M40.3 205.6v3.8M73.4 205.6v3.8M106.6 205.6v3.8M139.8 205.6v3.8M173 205.6v3.8M173 202.4h99.5M206.1 205.6v3.8"/>
<path d="M228.2 200.3h-55.1M236.5 200.3h.1M236.5 201h.8M236.5 200.9h.1M236.5 200.8h.1M236.5 200.7h.1M236.5 200.6h.1M236.5 200.5h.6M236.5 200.4h.6M236.5 200.4h.1M236.5 200.2h.1M236.5 200.1h.1"/>
<path d="M236.5 200h.1M237.1 200.5h-.6M237.9 200.3h.1M237.9 201h.7M237.9 200.9h.1M237.9 200.8h.1M237.9 200.7h.1M237.9 200.6h.1M237.9 200.5h.1M237.9 200.4h.1M237.9 200.2h.1M237.9 200.1h.1"/>
<path d="M239.2 200.3h.1M239.2 201h.8M239.2 200.9h.1M239.2 200.8h.1M239.2 200.7h.1M239.2 200.6h.1M239.2 200.5h.7M239.2 200.4h.7M239.2 200.4h.1M239.2 200.2h.1M239.2 200.1h.1M239.2 200h.1"/>
<path d="M239.3 205.6v3.8M239.9 200.5h-.7M240.5 200.6h.1M240.5 200.5h.1M240.5 200.4h.1M240.6 200.7h.1M240.6 200.6h.1M240.6 200.3h.1M240.6 200.8h.1M240.6 200.2h.1M240.6 200.9h.2M240.7 200.3h-.1"/>
<path d="M240.7 200.9h.2M240.7 200.2h-.1M240.7 201h.7M240.7 200h.7M240.8 200.1l-.2 .1M240.8 201h.5M240.8 200.1h-.1M240.9 201h.3M240.9 200h-.2M241.2 200h.2M241.3 200.9h.1M241.3 200.1h.1"/>
<path d="M241.3 200.1h.2M241.3 200.8h.2M241.4 200.2h.1M241.4 200.8h.1M241.4 200.9h-.2M241.4 200.7h.1M241.5 200.8h-.1M242.4 200.3h.1M242.4 201h.1M242.4 200.9h.1M242.4 200.8h.1M242.4 200.7h.1"/>
<path d="M242.4 200.6h.1M242.4 200.5h.1M242.4 200.4h.1M242.4 200.2h.1M242.4 200.1h.1M242.4 200h.1M243.5 200.3h.1M243.5 201h.1M243.5 200.9h.1M243.5 200.8h.1M243.5 200.7h.1M243.5 200.6h.1"/>
<path d="M243.5 200.6h.5M243.5 200.5h.7M243.5 200.4h.1M243.5 200.2h.1M243.5 200.1h.1M243.5 200h.1M243.9 200.6h.2M243.9 200.7h.2M244 200.7h.1M244 200h.2M244.1 200.8h.1M244.1 200.1h.1"/>
<path d="M244.1 200.9h.1M244.1 200.5h-.6M244.1 200.3h.1M244.1 200.2h.1M244.2 201h.1M244.2 200.3h.1M244.2 200.2h.1M244.2 200.4h-.2M244.2 200.4h-.1M244.9 200.6h.1M244.9 200.5h.1M244.9 200.4h.1"/>
<path d="M244.9 200.3h.1M244.9 200.7h.1M244.9 200.7l.1 .1M244.9 200.2h.1M244.9 200.8h.1M244.9 200.8l.2 .1M245 200.9h.1M245 200.3l-.1 .1M245 200.9h.2M245 201h.7M245 200.2h-.1M245 200h.7"/>
<path d="M245.1 200.1l-.2 .1M245.1 201h.5M245.1 200.1h-.1M245.2 201h.4M245.2 200h-.2M245.5 200h.2M245.6 200.1h.2M245.7 200.1h.1M245.7 200.2h.1M245.7 200.2h.2M245.7 200.9h-.2M245.8 200.3h.1"/>
<path d="M245.8 200.7h.1M245.8 200.6h.1M245.8 200.9h-.2M245.8 200.5h.1M245.8 200.4h.1M245.8 200.8l-.1 .1M245.8 200.8h-.1M245.9 200.7l-.2 .1M245.9 200.7h-.1M245.9 200.6h-.1M246.5 200.3h.1M246.5 201h.1"/>
<path d="M246.5 200.9h.1M246.5 200.8h.1M246.5 200.7h.1M246.5 200.6h.1M246.5 200.5h.1M246.5 200.4h.1M246.5 200.2h.1M246.5 200.1h.3M246.7 200.2h.1M246.7 200.2h.2M246.8 200.3h.1M246.8 200.3h.2"/>
<path d="M246.8 200.4h.2M246.9 200.4h.1M246.9 200.5h.2M247 200.5h.1M247 200.6h.1M247 200.7h.2M247.1 200.7h.1M247.1 200.8h.2M247.2 200.9h.2M247.2 200.8h.2M247.2 201h.2M247.3 201h.1"/>
<path d="M247.3 200.3h.1M247.3 200.8h.1M247.3 200.7h.1M247.3 200.6h.1M247.3 200.5h.1M247.3 200.4h.1M247.3 200.2h.1M247.3 200.1h.1M248.1 200.3h.1M248.1 201h.1M248.1 200.9h.1M248.1 200.8h.1"/>
<path d="M248.1 200.7h.1M248.1 200.6h.1M248.1 200.5h.1M248.1 200.4h.1M248.1 200.2h.1M248.1 200.1h.1M248.2 201h.1M248.9 200.6h.1M248.9 200.5h.1M248.9 200.4h.1M248.9 200.3h.1M248.9 200.7l.1 .1"/>
<path d="M248.9 200.7h.1M248.9 200.2h.1M249 200.8l.1 .1M249 200.8h.1M249 200.9h.2M249 200.3h-.1M249.1 201h.6M249.1 200.2h-.2M249.1 200h.6M249.1 200.1l-.1 .1M249.2 201h.4M249.2 200.1h-.2"/>
<path d="M249.2 200h-.2M249.6 200h.1M249.6 200.1h.2M249.7 200.1h.1M249.7 200.2h.1M249.7 200.8h.1M249.7 200.9h-.1M249.7 200.7h.1M249.8 200.9h-.2M249.8 200.8l-.1 .1M249.8 200.8h-.1M250.4 200.8h.1"/>
<path d="M250.4 200.9h.2M250.4 200.3h.1M250.4 200.2h.1M250.4 200.9h.3M250.4 200.4h.3M250.4 200.3l.2 .1M250.5 201h.6M250.5 200.4h.4M250.5 200h.6M250.5 200.1h-.1M250.6 201h.5M250.6 200.5h.5"/>
<path d="M250.6 200.1h-.2M250.7 201h.3M250.7 200h-.2M250.7 200.5h.4M250.9 200.6h.3M251 200h.2M251.1 200.1h.1M251.1 200.9h.1M251.1 200.6h.1M251.1 200.7h.1M251.1 200.8h.1M251.1 200.2h.1"/>
<path d="M251.2 200.9h-.2M251.2 200.8l-.1 .1M252.3 200.6h.2M252.3 200.5h.2M252.3 200.4h.2M252.3 200.3h.2M252.3 200.7h.2M252.4 200.7l.2 .1M252.4 200.7h.2M252.4 200.8h.4M252.5 200.9h.6M252.5 200.3l-.2 .1"/>
<path d="M252.5 200.1h.5M252.5 200.3h-.2M252.6 200.9h.4M252.6 200h.4M252.6 200.2h-.2M252.7 200.2h-.3M252.7 201h.1M252.7 200h.1M252.8 200h.1M252.9 200.2h.4M253 200.2h.3M253 200.7h.2"/>
<path d="M253 200.3h.2M253.1 200.3h.1M253.1 200.4h.2M253.1 200.8l-.6 .1M253.1 200.5h.2M253.2 200.8h-.4M253.2 200.7l-.2 .1M253.2 200.6h-.1M253.3 200.6h-.2M253.4 200.1l-1 .1M253.5 200.1h-.3M253.6 200h-.4"/>
<path d="M254.9 200h.5M255 200.1h.3M255.1 200.1h.1M256.8 200.8h.1M256.8 200.7h.1M256.8 200.6h.1M256.8 200.8l.2 .1M256.8 200.9h.2M256.8 200.4h.2M256.9 201h.2M256.9 201h.7M256.9 200.4h.7"/>
<path d="M256.9 200.3h.7M257 200.5h-.2M257 200.3h.5M257 201.1h.5M257.1 200.2h.3M257.1 200.4h-.2M257.2 201.1h.1M257.4 200.4h.5M257.4 201h.2M257.5 200.4h.4M257.5 200.5h.3M257.5 200.9h.2"/>
<path d="M257.6 200.6h.1M257.6 200.7h.1M257.7 200.9h-.2M257.7 200.8h-.1M257.7 200.5h-.2M258 200.3l-.3 .1M258.1 200.3h-.3M258.1 200.1h.3M258.2 200.2h-.3M258.3 200.2h-.3M258.4 200.1l-.4 .1M258.5 200h-.3"/>
<path d="M261.4 200h.3M261.5 200.1h.2M261.5 200.1l.3 .1M261.6 200.2h.2M261.6 200.2h.3M261.7 200.3h.2M261.7 200.3h.6M261.9 200.4h.3M261.9 200h.4M261.9 200.5h.2M261.9 200.1h.3M262 200.2h.1"/>
<path d="M262 200.5v.1M262.1 200.1h-.2M262.3 200.4h-.5M262.4 200.3h-.3M262.5 200.3h-.4M262.6 200.2h-.4M262.6 200.2h-.3M262.8 200.1l-.4 .1M262.8 200.1h-.3M262.9 200h-.3"/>
</g>
<path d="M8.4 11.3h78.7v8.9h-78.7z" fill="none" stroke="#c90d0c" stroke-width=".61"/>
<g fill="none" stroke="#c90d0c" stroke-width=".25">
<path d="M36.3 54.5h17.8v10.2h-17.8zM148 58.3l2.6 1.3-2.6 1.3zM150.6 58.3v2.6M158.2 57.7v3.8M159 58.3v2.6M159.7 59v1.2M249.6 55.8v2.5M29.7 71.6v1.3M30.5 71v2.6M31.2 70.4v3.8M56.6 70.4v3.8M57.4 71v2.6"/>
<path d="M58.1 71.6v1.3M227.4 82.4h3.8M228 83.2h2.6M228.7 84h1.2M127.7 105.3h20.3v15.2h-20.3zM153.8 135.8h3.8M154.4 136.5h2.5M155 137.3h1.3M214.7 151h3.8M222.3 151h3.8M229.9 151h3.8M230.6 150.3h2.5"/>
<path d="M231.2 149.5h1.3"/>
<circle cx="49" cy="156.1" r="2.03"/>
<circle cx="49" cy="156.1" r="2.54"/>
</g>
<g fill="#c90d0c" stroke="#c90d0c" stroke-width=".18">
<path d="M247 55.8l2.6 1.3-2.6 1.2z"/>
<path d="M149.2 62.7l.6-.7 .5 1-.1 .1z" fill-rule="evenodd"/>
<path d="M150.3 62.5l.7-.6 .4 1v.1z" fill-rule="evenodd"/>
<path d="M138.3 58.3a1.27 1.27 0 0 1 1.2 1.3 1.27 1.27 0 0 1-1.2 1.3z" fill-rule="evenodd"/>
<path d="M136.5 58.8l.6-.4 .4-.1v2.6a1.26 1.26 0 0 1-1.2-.8 1.26 1.26 0 0 1 .2-1.3z" fill-rule="evenodd"/>
<path d="M115.4 129.4a1.27 1.27 0 0 1 1.3 1.3 1.27 1.27 0 0 1-1.3 1.3z" fill-rule="evenodd"/>
<path d="M113.7 129.9l.5-.4 .4-.1v2.6a1.27 1.27 0 0 1-1.1-.8 1.27 1.27 0 0 1 .2-1.3z" fill-rule="evenodd"/>
</g>
<path d="M137.1 59.6h1.6" fill="none" stroke="#c90d0c" stroke-width=".83"/>
<g fill="#c90d0c" stroke="#c90d0c" stroke-width=".18">
<path d="M209.5 63.7h4.1v.5h-4.1z"/>
<path d="M209.5 62.7h4.1v.5h-4.1z"/>
<path d="M252.7 63.7h4v.5h-4z"/>
<path d="M252.7 62.7h4v.5h-4z"/>
<path d="M173.9 116h4.1v.5h-4.1z"/>
<path d="M173.9 117h4.1v.5h-4.1z"/>
<path d="M168.9 116h4v.5h-4z"/>
<path d="M168.9 117h4v.5h-4z"/>
</g>
<path d="M122.6 59.6l.4-1 .7 2 .6-2 .6 2 .7-2 .6 2 .6-2 .7 2 .2-1M216.6 67.2l1 .3-2 .6 2 .6-2 .7 2 .6-2 .6 2 .7-2 .6 1 .4M120.1 120.5l1 .4-2 .7 2 .6-2 .6 2 .7-2 .6 2 .6-2 .7 1 .2M135.3 130.7l.3-1 .6 2 .7-2 .6 2 .6-2 .7 2 .6-2 .6 2 .4-1" fill="none" stroke="#c90d0c" stroke-width=".21"/>
<g fill="none" stroke="#0dab76" stroke-width=".18">
<path d="M57.8 43.9h.1M117.6 59.6h2.5M130.3 59.6h2.5M143 59.6h2.5M153.1 59.6h2.6M209 57.1h7.6v7.6M211.5 57.1v2.5M242 57.1h2.5M252.2 57.1h5M254.7 57.1v2.5M38.8 69.7v2.6h-5M41.4 69.7v2.6"/>
<path d="M43.9 69.7v2.6M46.5 69.7v2.6M51.5 69.7v2.6h2.6M211.5 67.2v10.2h43.2v-10.2M216.6 74.8v2.6M229.3 77.4v2.5M242 62.1v15.3M117.6 115.5h5M120.1 110.4h2.5M120.1 115.5v2.5M153.1 118h2.6v15.2M153.1 107.8h22.9"/>
<path d="M153.1 112.9h2.6M170.9 112.9v-2.5h5.1v2.5M173.4 107.8v2.6M107.4 130.7h2.5M120.1 128.2v2.5h12.7M170.9 120.5v2.6h5.1v-2.6M173.4 123.1v7.6h-30.4M216.6 153.6v5h17.8M224.2 153.6v2.5h10.2M231.8 153.6h2.6M231.8 166.2h2.6M231.8 163.7h2.6"/>
<path d="M231.8 161.2h2.6"/>
</g>
<g fill="#0dab76" stroke="#0dab76" stroke-width=".18">
<circle cx="229.3" cy="77.4" r=".51"/>
<circle cx="216.6" cy="77.4" r=".51"/>
<circle cx="242" cy="77.4" r=".51"/>
<circle cx="155.7" cy="130.7" r=".51"/>
<circle cx="173.4" cy="123.1" r=".51"/>
<circle cx="216.6" cy="57.1" r=".51"/>
<circle cx="211.5" cy="57.1" r=".51"/>
<circle cx="216.6" cy="62.1" r=".51"/>
<circle cx="254.7" cy="57.1" r=".51"/>
<circle cx="173.4" cy="110.4" r=".51"/>
<circle cx="173.4" cy="107.8" r=".51"/>
<circle cx="120.1" cy="115.5" r=".51"/>
<circle cx="120.1" cy="130.7" r=".51"/>
</g>
<g font-size="7.2" fill="#0dab76">
<text x="33.8" y="46.9">QWIIC</text>
<text x="115" y="46.9">Power On LED</text>
<text x="209" y="44.4">Power Supply</text>
<text x="122.6" y="97.7">ICS-41350</text>
<text x="23.6" y="143.4">Mounting Holes</text>
<text x="201.4" y="143.4">Castellated Holes</text>
</g>
<g font-size="3.7" fill="#c90d0c">
<text x="22.7" y="9.5">1</text>
<text x="55.8" y="9.5">2</text>
<text x="89" y="9.5">3</text>
<text x="122.2" y="9.5">4</text>
<text x="155.4" y="9.5">5</text>
<text x="188.5" y="9.5">6</text>
<text x="221.7" y="9.5">7</text>
<text x="254.9" y="9.5">8</text>
<text x="4" y="30.9">A</text>
<text x="273.2" y="30.9">A</text>
<text x="4" y="70">B</text>
<text x="273.2" y="70">B</text>
<text x="3.9" y="109.1">C</text>
<text x="273" y="109.1">C</text>
<text x="3.9" y="148.2">D</text>
<text x="273" y="148.2">D</text>
<text x="4" y="187.4">E</text>
<text x="273.2" y="187.4">E</text>
<text x="22.7" y="208.8">1</text>
<text x="55.8" y="208.8">2</text>
<text x="89" y="208.8">3</text>
<text x="122.2" y="208.8">4</text>
<text x="155.4" y="208.8">5</text>
<text x="188.5" y="208.8">6</text>
<text x="221.7" y="208.8">7</text>
<text x="254.9" y="208.8">8</text>
</g>
<g font-size="3.6" fill="#c90d0c">
<text x="10.9" y="24">PROPRIETARY</text>
<text x="183.6" y="199.3">UE0148</text>
<text x="206.4" y="199.3">0.0.1</text>
</g>
<g font-size="3.1" fill="#0dab76">
<text x="99.8" y="137.6">Channel selection ---&gt; Right defult</text>
<text x="99.8" y="140.9">Make a solder bridge to change it</text>
<text x="186.1" y="159.7">VIN = Input only</text>
<text x="186.1" y="166.3">VSYS = Bidirectional (I/O)</text>
</g>
<g font-size="3.1" fill="#c90d0c">
<text x="173.6" y="195">Title:</text>
<text x="173.6" y="199.3">SKU:</text>
</g>
<g font-size="2.5" fill="#808080">
<text x="227" y="51.5">U3</text>
<text x="235.6" y="52.9">NSR0320MW2T1G</text>
<text x="121.4" y="58.1">R1</text>
<text x="148.8" y="57.1" transform="rotate(-90 148.8 57.1)">D1</text>
<text x="151.3" y="57.1" transform="rotate(-90 151.3 57.1)">Orange</text>
<text x="35.7" y="64.7" transform="rotate(-90 35.7 64.7)">J2</text>
<text x="121.4" y="62.9">4.7k</text>
<text x="162.1" y="62.5" transform="rotate(-90 162.1 62.5)">GND</text>
<text x="205.8" y="62.1">C8</text>
<text x="249" y="63">D2</text>
<text x="256.6" y="62.1">C9</text>
<text x="204.7" y="67.2">1uF</text>
<text x="221.7" y="67">AP2112K_3.3V</text>
<text x="255.5" y="67.2">1uF</text>
<text x="29.1" y="74.9" transform="rotate(-90 29.1 74.9)">GND</text>
<text x="60.5" y="75.2" transform="rotate(-90 60.5 75.2)">GND</text>
<text x="215.1" y="73.6" transform="rotate(-90 215.1 73.6)">R2</text>
<text x="219.9" y="73.6" transform="rotate(-90 219.9 73.6)">10k</text>
<text x="226.4" y="86.4">GND</text>
<text x="127.6" y="105.2">MK1</text>
<text x="165.4" y="115">C1</text>
<text x="177.9" y="114.7">C6</text>
<text x="118.3" y="122.5" transform="rotate(-90 118.3 122.5)">R5</text>
<text x="127.7" y="123.1">ICS-41350</text>
<text x="168.1" y="123.3" transform="rotate(-90 168.1 123.3)">200pF</text>
<text x="180.5" y="122.6" transform="rotate(-90 180.5 122.6)">100nF</text>
<text x="118.6" y="127.5" transform="rotate(-90 118.6 127.5)">0R</text>
<text x="137.6" y="129.2">10k</text>
<text x="138.5" y="134">R3</text>
<text x="152.8" y="139.7">GND</text>
<text x="229.2" y="148.9">GND</text>
<text x="46.5" y="153">H4</text>
<text x="213.2" y="150.5">VSYS</text>
<text x="222.1" y="150.5">VIN</text>
<text x="239.4" y="150.3">J1</text>
</g>
<text font-size="2.3" fill="#c90d0c" x="199.8" y="199.2">REV:</text>
<g font-size="2.1" fill="#808080">
<text x="131.2" y="59.2">P$1</text>
<text x="140.8" y="59.2">P$2</text>
<text x="218.2" y="56.7">1</text>
<text x="224" y="57.8">VIN VOUT</text>
<text x="239.3" y="56.7">5</text>
<text x="245.5" y="56.7">2</text>
<text x="250" y="56.7">1</text>
<text x="39.6" y="62.3" transform="rotate(-90 39.6 62.3)">1</text>
<text x="42.1" y="62.3" transform="rotate(-90 42.1 62.3)">2</text>
<text x="44.7" y="62.3" transform="rotate(-90 44.7 62.3)">3</text>
<text x="47.2" y="62.3" transform="rotate(-90 47.2 62.3)">4</text>
<text x="52.3" y="62.3" transform="rotate(-90 52.3 62.3)">SHIELD</text>
<text x="218.2" y="61.8">3</text>
<text x="224" y="62.9">EN</text>
<text x="229.8" y="62.9">GND</text>
<text x="239.3" y="61.8">2</text>
<text x="38.5" y="68.2" transform="rotate(-90 38.5 68.2)">1</text>
<text x="41" y="68.2" transform="rotate(-90 41 68.2)">2</text>
<text x="43.6" y="68.2" transform="rotate(-90 43.6 68.2)">3</text>
<text x="46.1" y="68.2" transform="rotate(-90 46.1 68.2)">4</text>
<text x="51.2" y="71.6" transform="rotate(-90 51.2 71.6)">S1*2</text>
<text x="150.4" y="107.5">5</text>
<text x="124.2" y="110">4</text>
<text x="130.1" y="111.1">CLK</text>
<text x="140.3" y="113.7">DATA</text>
<text x="141.2" y="108.6">VDD</text>
<text x="150.4" y="112.6">1</text>
<text x="124.2" y="115.1">2</text>
<text x="130.1" y="116.2">SELECT</text>
<text x="140.9" y="118.8">GND</text>
<text x="150.4" y="117.6">3</text>
<text x="110.9" y="130.3">1</text>
<text x="117.9" y="130.3">2</text>
</g>
<g font-size="2" fill="#c90d0c">
<text x="181.1" y="194.2">DevLab: PDM ICS-41350 MEMS Microphone</text>
<text x="234.4" y="204.3">Gerardo Ruvalcaba y Angel I. Velazquez</text>
</g>
<g font-size="1.8" fill="#c90d0c">
<text x="10.9" y="14.1">THE INFORMATION CONTAINED IN THIS DRAWING IS THE SOLE PROPERTY OF</text>
<text x="10.9" y="16.4">UNIT ELECTRONICS. ANY REPRODUCTION IN PART OR WHOLE IS</text>
<text x="10.9" y="18.7">STRICTLY PROHIBITED WITHOUT WRITTEN PERMISSION.</text>
</g>
<g font-size="1.8" fill="#808080">
<text x="204.8" y="57.7">VIN</text>
<text x="258.5" y="57.7">VSYS</text>
<text x="111.6" y="60.2">VSYS</text>
<text x="47.1" y="77" transform="rotate(-90 47.1 77)">CLK</text>
<text x="42" y="78.3" transform="rotate(-90 42 78.3)">VSYS</text>
<text x="44.5" y="78.1" transform="rotate(-90 44.5 78.1)">DATA</text>
<text x="115.4" y="111">CLK</text>
<text x="156.9" y="113.6">DATA</text>
<text x="177.2" y="108.5">VSYS</text>
<text x="113.7" y="116.1">CH</text>
<text x="101.4" y="131.3">VSYS</text>
<text x="227.1" y="161.8">CLK</text>
<text x="226.1" y="164.3">DATA</text>
<text x="228" y="166.9">CH</text>
</g>
<g font-size="1.4" fill="#808080">
<text x="237.6" y="154.1">P$1</text>
<text x="237.6" y="156.6">P$2</text>
<text x="237.6" y="159.1">P$3</text>
<text x="237.6" y="161.7">P$4</text>
<text x="237.6" y="164.2">P$5</text>
<text x="237.6" y="166.8">P$6</text>
</g>
<g font-size="1.4" fill="#c90d0c">
<text x="173.8" y="201.9">Last date time:</text>
<text x="184.1" y="201.9">04/08/2026</text>
<text x="191.6" y="201.9">02:58 p. m.</text>
<text x="199.8" y="201.9">SHEET:</text>
<text x="206.7" y="201.9">1</text>
<text x="208.7" y="201.9">of</text>
<text x="211.3" y="201.9">1</text>
<text x="173.7" y="204.6">File:</text>
<text x="229.1" y="204.6">Author:</text>
</g>
<text font-size="1.1" fill="#c90d0c" x="199.9" y="203.7">Sheet description:</text>
</svg>
